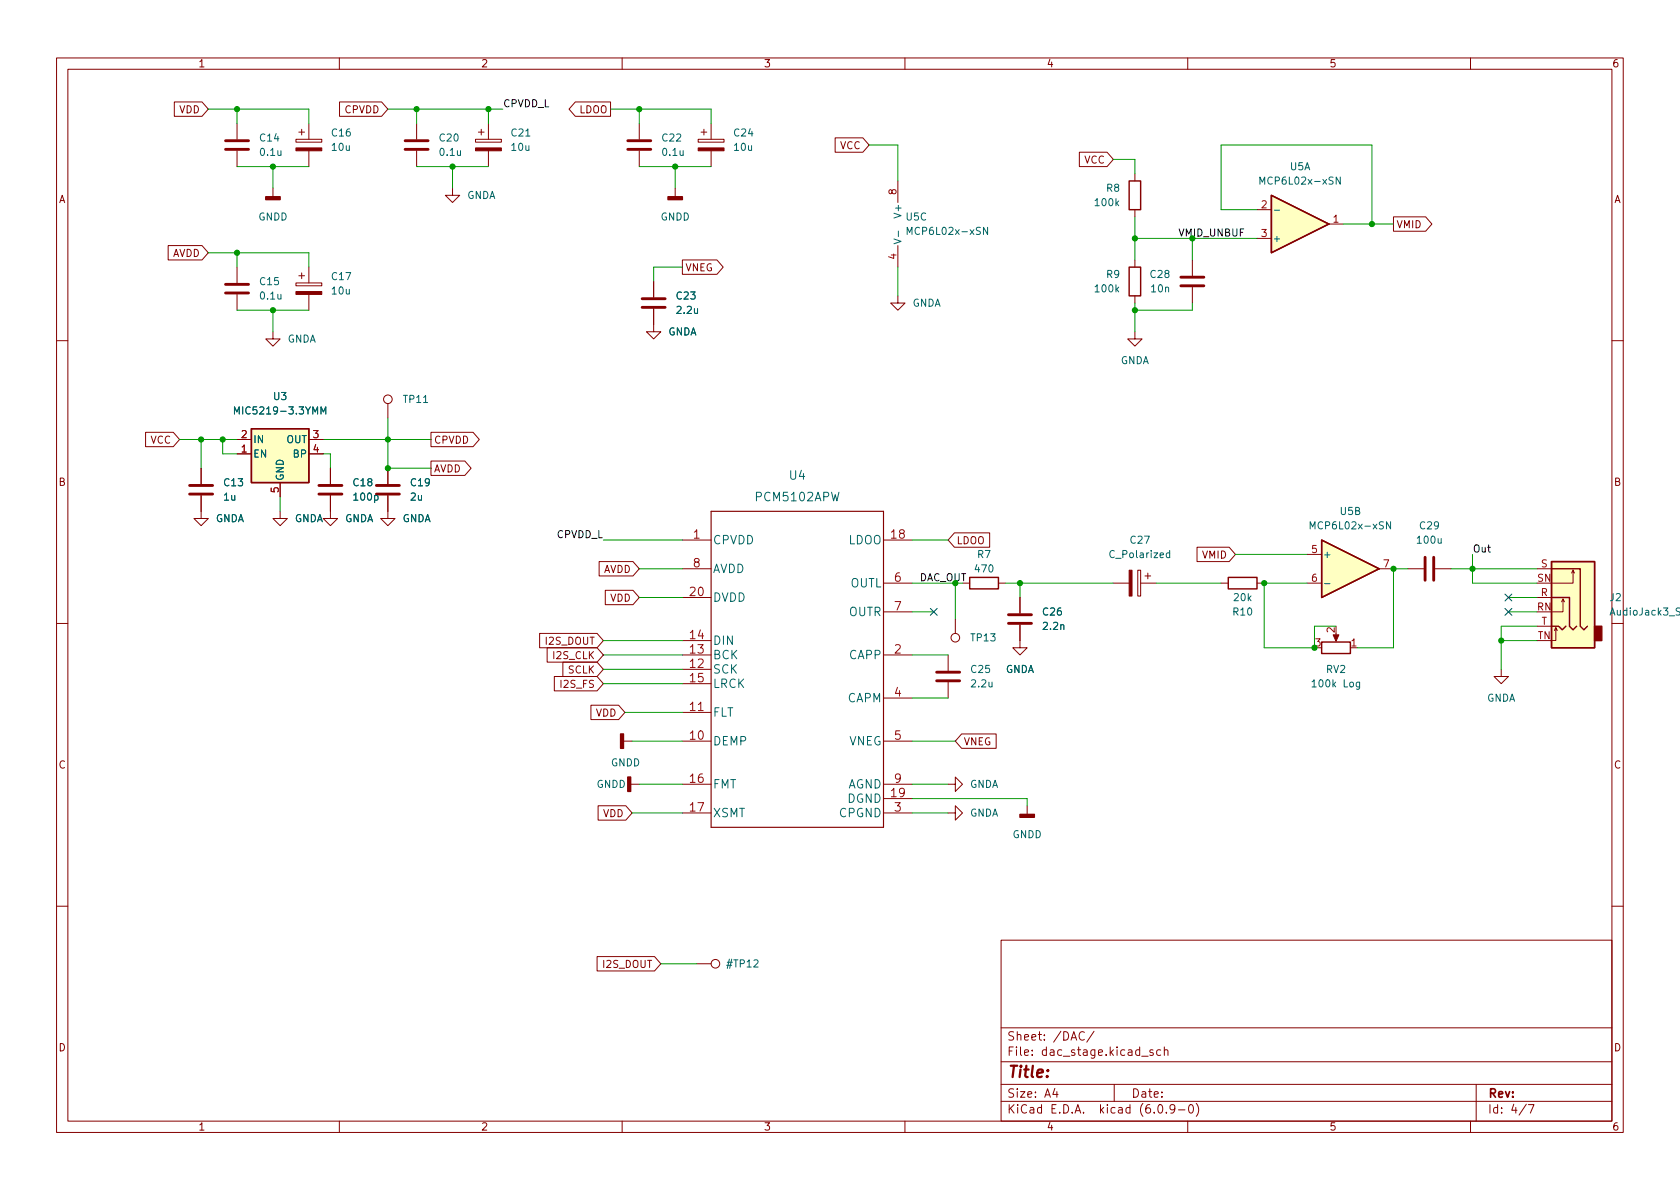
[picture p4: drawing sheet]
<svg xmlns="http://www.w3.org/2000/svg" width="297mm" height="210mm" viewBox="0 0 297 210" stroke-linecap="round" stroke-linejoin="round" font-family="sans-serif">
<g fill="none" stroke="#840000" stroke-width=".18">
<path d="M10 10.2h277v190.1h-277zM12 12.2h273v186.1h-273zM30.8 18h4.9l1.1 1.3-1.1 1.3h-4.9zM60 10.2v2M60 18h7.5l1.1 1.3-1.1 1.3h-7.5zM101.7 18h6.2v2.6h-6.2l-1.1-1.3zM110 10.2v2M160 10.2v2M210 10.2v2M260 10.2v2M41.9 21.8v2.8M41.9 26.7v2.8"/>
<path d="M48.3 33.3v1.5M52.3 24.6h4.6v.5h-4.6zM52.8 23.4h1M53.3 22.9v1M54.6 21.8v2.8M54.6 26.7v2.8M73.7 21.8v2.8M73.7 26.7v2.8M80 33.3v1.2h1.3l-1.3 1.3-1.3-1.3h1.3M84.1 24.6h4.5v.5h-4.5zM84.6 23.4h1M85.1 22.9v1"/>
<path d="M86.4 21.8v2.8M86.4 26.7v2.8M113 21.8v2.8M113 26.7v2.8M119.4 33.3v1.5M123.4 24.6h4.6v.5h-4.6zM124 23.4h1M124.5 22.9v1M125.7 21.8v2.8M125.7 26.7v2.8M147.7 24.4h4.9l1.1 1.2-1.1 1.3h-4.9zM158.7 32v3.8"/>
<path d="M190.8 26.9h4.9l1.1 1.3-1.1 1.3h-4.9zM200.7 30.7v1.3M200.7 37.1v1.2M222.2 37.1h2.6M234.9 39.6h2.6M246.4 38.3h5.7l1.1 1.3-1.1 1.3h-5.7zM29.7 43.4h6l1.1 1.3-1.1 1.3h-6zM41.9 47.2v2.8M41.9 52.1v2.8M48.3 58.7v1.2h1.2l-1.2 1.3-1.3-1.3h1.3M52.3 50h4.6v.5h-4.6zM52.8 48.8h1"/>
<path d="M53.3 48.3v1M54.6 47.2v2.8M54.6 52.1v2.8M115.6 54.6v4.1h1.2l-1.2 1.2-1.3-1.2h1.3M115.6 49.8v2.8M120.6 46h6.2l1.1 1.2-1.1 1.3h-6.2zM158.7 52.3v1.3h1.3l-1.3 1.3-1.2-1.3h1.2M158.7 43.4v3.8M200.7 58.7v1.2h-1.3l1.3 1.3 1.2-1.3h-1.2M200.7 46v1.2M200.7 52.3v1.3M210.8 46v2.8"/>
<path d="M210.8 50.8v2.8M222.2 42.2h2.6M10 60.2h2M25.7 76.4h4.9l1.1 1.3-1.1 1.3h-4.9zM41.9 77.7h2.5M54.6 77.7h2.5M68.6 71.4v2.5M76.2 76.4h7.4l1.2 1.3-1.2 1.3h-7.4zM285 60.2h2M35.6 87.6v4.1h1.2l-1.2 1.3-1.3-1.3h1.3M35.6 82.8v2.8M41.9 80.3h2.5"/>
<path d="M49.5 90.4v1.3h1.3l-1.3 1.3-1.2-1.3h1.2M49.5 85.3v2.6M54.6 80.3h2.5M58.4 87.6v4.1h1.3l-1.3 1.3-1.3-1.3h1.3M58.4 82.8v2.8M68.6 87.6v4.1h1.2l-1.2 1.3-1.3-1.3h1.3M68.6 82.8v2.8M76.2 81.5h6l1.1 1.3-1.1 1.3h-6zM105.9 99.3h6l1.1 1.3-1.1 1.2h-6zM120.6 95.5h5.1M156.2 95.5h5.1M168.8 94.2h6.2v2.6h-6.2l-1.2-1.3z"/>
<path d="M211.6 96.8h5.7l1.1 1.2-1.1 1.3h-5.7zM231.1 98h2.6M10 110.2h2M95.4 112h10.2l1.1 1.3-1.1 1.2h-10.2zM96.7 114.5h8.9l1.1 1.3-1.1 1.3h-8.9zM98 119.6h7.6l1.1 1.3-1.1 1.3h-7.6zM99.5 117.1h6.1l1.1 1.3-1.1 1.2h-6.1zM107 104.4h4.9l1.1 1.3-1.1 1.2h-4.9zM120.6 118.4h5.1M120.6 115.8h5.1M120.6 113.3h5.1M120.6 105.7h5.1"/>
<path d="M120.6 100.6h5.1M156.2 103.1h5.1M156.2 115.8h5.1M156.2 108.2h5.1M167.6 115.8v2.8M168.9 109.5v2.5M176.5 103.1h1.3M180.3 110.5v4h1.3l-1.3 1.3-1.2-1.3h1.2M180.3 105.7v2.8M196.8 103.1h2.8M201.2 100.8h.5v4.6h-.5zM201.7 103.1h2.8"/>
<path d="M202.4 101.8h1.1M202.9 101.3v1.1M215.9 103.1h1.3M222.2 103.1h1.3M231.1 103.1h2.6M236.2 112v1M243.8 100.6h2.6M248.9 100.6h2.8M253.7 100.6h2.8M265.4 118.4v1.2h-1.2l1.2 1.3 1.3-1.3h-1.3M271.8 105.7h2.5M271.8 100.6h2.5"/>
<path d="M271.8 110.7h2.5M275.1 111l-.3 .5M275.3 111.5l-.2-.5v2.3h-.8M276.4 105.9l-.3 .5M276.6 106.4l-.2-.5v2.3h-2.1M278.1 100.8l-.2 .5M278.4 101.3l-.3-.5v2.3h-3.8M285 110.2h2M104.5 124.7h4.9l1.1 1.3-1.1 1.2h-4.9zM110.2 131.1h1.6M111.5 138.7h1.5M120.6 131.1h5.1"/>
<path d="M120.6 126h5.1M120.6 120.9h5.1M120.6 138.7h5.1M156.2 131.1h5.1M156.2 138.7h5.1M156.2 123.4h5.1M167.6 138.7h1.3v-1.3l1.3 1.3-1.3 1.2v-1.2M167.6 120.6v2.8M170 129.8h6.1v2.5h-6.1l-1.1-1.2zM105.7 142.5h4.9l1.2 1.3-1.2 1.2h-4.9zM120.6 143.8h5.1M156.2 143.8h5.1"/>
<path d="M156.2 141.2h5.1M167.6 143.8h1.3v-1.3l1.3 1.3-1.3 1.2v-1.2M181.6 142.5v1.5M10 160.2h2M105.6 169.2h10.1l1.1 1.2-1.1 1.3h-10.1zM123.2 170.4h2.5M177 166.3h108v32h-108zM285 160.2h2M60 198.3v2M110 198.3v2M160 198.3v2M177 194.8h108"/>
<path d="M177 191.8h108M177 187.8h108M177 181.8h108M186.5 192.5l-.4 1h1M186.9 193v1M191.7 182.6a.6 .6 0 0 0-.7 0 .6 .6 0 0 0-.2 .7 .56 .56 0 0 0 .3 .6 .56 .56 0 0 0 .6-.1M193.4 182.4l-1.3 1.9M197 191.8v3M201.9 186.8h1.1M203.9 185.7l-.4-.1-.2 .2 .1 .3 .5 .1v.4h-.6M204.9 195.4l.2-.1a.81 .81 0 0 1 .6 .7 .81 .81 0 0 1-.3 .8h-.2a.81 .81 0 0 1-.6-.6 .81 .81 0 0 1 .3-.8zM205.2 185.7l-.4-.1-.3 .3v.4l.1 .3h.6"/>
<path d="M205.9 185.8l.2-.2 .3 .1 .1 .9M205.9 185.1v1.5M206.2 196.7v.1M207.7 196l-.3 .3h-.3l-.2-.3 .1-.6 .4-.1 .2 .2a.99 .99 0 0 1-.3 1.3h-.3M208.4 196.3h1.1M210 198.3v2M210.4 195.4l.1-.1a.81 .81 0 0 1 .6 .7 .81 .81 0 0 1-.3 .8h-.2a.81 .81 0 0 1-.5-.6 .81 .81 0 0 1 .3-.8zM211.5 195.1a1.72 1.72 0 0 1 0 2.3M260 198.3v2M261 191.8v6.5M269.9 195.3l-1.3 1.9M270.2 195.3h1l-.6 1.5"/>
<circle cx="68.6" cy="70.6" r=".76"/>
<circle cx="168.9" cy="112.8" r=".76"/>
<circle cx="126.5" cy="170.4" r=".76"/>
</g>
<g fill="none" stroke="#840000" stroke-width=".51">
<path d="M39.9 26.4h4M39.9 24.9h4M71.6 26.4h4.1M71.6 24.9h4.1M111 26.4h4.1M111 24.9h4.1M39.9 51.8h4M39.9 50.3h4M113.5 54.4h4.1M113.5 52.8h4.1M208.8 50.5h4.1M208.8 49h4.1"/>
<path d="M33.5 87.4h4.1M33.5 85.8h4.1M56.4 87.4h4.1M56.4 85.8h4.1M66.5 87.4h4.1M66.5 85.8h4.1M252 98.5v4.1M253.5 98.5v4.1M165.6 118.9h4.1M178.3 108.7h4.1M178.3 110.2h4.1M165.6 120.4h4.1"/>
</g>
<path d="M199.6 32h2.1v5.1h-2.1zM224.8 34.5l10.1 5.1-10.1 5.1zM199.6 47.2h2.1v5.1h-2.1zM44.4 75.8h10.2v9.5h-10.2zM233.7 95.5l10.1 5.1-10.1 5.1zM274.3 99.3h7.6v15.2h-7.6zM171.4 102.1h5.1v2h-5.1zM217.2 102.1h5v2h-5zM233.7 113.5h5.1v2.1h-5.1zM274.3 110.7h1.3l.6 .7 .7-.7M274.3 105.7h3.2v5l.6 .7 .7-.7M274.3 100.6h5.1v10.1l.6 .7 .7-.7" fill="none" stroke="#840000" stroke-width=".25"/>
<g fill="#840000" stroke="#840000" stroke-width=".25">
<path d="M47 34.8h2.5v.5h-2.5z"/>
<path d="M111 137.4h.5v2.5h-.5z"/>
<path d="M109.7 129.8h.5v2.5h-.5z"/>
<path d="M180.3 144h2.6v.5h-2.6z"/>
<path d="M118.1 34.8h2.5v.5h-2.5z"/>
<path d="M281.9 110.7h1.3v2.6h-1.3z"/>
</g>
<path d="M125.7 90.4h30.5v55.9h-30.5z" fill="none" stroke="#840000" stroke-width=".2"/>
<g fill="#840000" stroke="#840000" stroke-width=".18">
<path d="M52.3 51.6h4.6v.5h-4.6z"/>
<path d="M52.3 26.2h4.6v.5h-4.6z"/>
<path d="M123.4 26.2h4.6v.5h-4.6z"/>
<path d="M84.1 26.2h4.5v.5h-4.5z"/>
<path d="M235.7 112.3h1l-.5 1.1z"/>
<path d="M199.6 100.8h.6v4.6h-.6z"/>
</g>
<g fill="#ffffc2" stroke="#ffffc2" stroke-width=".18">
<path d="M44.4 75.8h10.2v9.5h-10.2z"/>
<path d="M274.3 99.3h7.6v15.2h-7.6z"/>
<path d="M224.8 34.5l10.1 5.1-10.1 5.1z"/>
<path d="M233.7 95.5l10.1 5.1-10.1 5.1z"/>
</g>
<g fill="none" stroke="#006464" stroke-width=".18">
<path d="M222.8 32.6v-1.3l.4 .9 .4-.9v1.3M225.3 37.2h1M237 31.3v1.3l-.7-1.3v1.3M158.1 42.3l1.2 .4-1.2 .4M158.8 40.9v.9M160.4 41.5v-1.3l.4 .9 .4-.9v1.3M174.6 40.2v1.3l-.7-1.3v1.3M41.5 73.2v-1.3l.4 .9 .4-.9v1.3M56.8 73.2v-1.3l.4 .9 .4-.9v1.3M206.8 97.8h-.4l-.2 .2 .1 .6h.5M206.8 97.3v1.3M231.7 93.5v-1.2l.4 .9 .4-.9v1.2"/>
<path d="M245.9 92.3v1.2l-.8-1.2v1.2M234.2 103.2h1M240.4 120.6v1.1l-.2 .2-.4-.1M240.4 120.7l-.4-.1-.2 .3 .1 .5h.5"/>
</g>
<g fill="none" stroke="#009600" stroke-width=".18">
<path d="M36.8 19.3h17.8v2.5M41.9 19.3v2.5M68.6 19.3h20.3M73.7 19.3v2.5M86.4 19.3v2.5M107.9 19.3h17.8v2.5M113 19.3v2.5M41.9 29.5h12.7M48.3 29.5v3.8M73.7 29.5h12.7M80 29.5v3.8M113 29.5h12.7"/>
<path d="M119.4 29.5v3.8M153.7 25.6h5v6.4M196.8 28.2h3.9v2.5M200.7 38.3v7.7M222.2 37.1h-6.3v-11.5h26.7v14M237.5 39.6h8.9M36.8 44.7h17.8v2.5M41.9 54.9h12.7M41.9 44.7v2.5M48.3 54.9v3.8M120.6 47.2h-5v2.6M158.7 47.2v5.1"/>
<path d="M200.7 53.6v5.1M200.7 42.2h21.5M210.8 42.2v3.8M210.8 53.6v1.3h-10.1M31.7 77.7h10.2M35.6 77.7v5.1M39.4 77.7v2.6h2.5M57.1 77.7h19.1M68.6 73.9v8.9h7.6M49.5 87.9v2.5M57.1 80.3h1.3v2.5M106.7 95.5h13.9"/>
<path d="M161.3 95.5h6.3M218.4 98h12.7M260.3 98v5.1h11.5M106.7 118.4h13.9M106.7 115.8h13.9M106.7 113.3h13.9M113 100.6h7.6M113 105.7h7.6M161.3 103.1h7.6v6.4M161.3 115.8h6.3M161.3 108.2h3.8M177.8 103.1h19"/>
<path d="M180.3 103.1v2.6M204.5 103.1h11.4M231.1 103.1h-7.6v11.4h8.9v-3.8h3.8M248.9 100.6h-2.5v13.9h-6.4M256.5 100.6h15.3M265.4 113.3h6.4M266.7 108.2h5.1M266.7 105.7h5.1M271.8 110.7h-6.4v7.7M106.7 120.9h13.9M110.5 126h10.1M111.8 131.1h8.8"/>
<path d="M113 138.7h7.6M161.3 131.1h7.6M161.3 123.4h6.3M161.3 138.7h6.3M111.8 143.8h8.8M161.3 143.8h6.3M161.3 141.2h20.3v1.3M116.8 170.4h6.4"/>
</g>
<path d="M164.5 107.6l1.2 1.2M165.7 107.6l-1.2 1.2M266.1 105l1.2 1.3M266.1 107.6l1.2 1.2M267.3 105l-1.2 1.3M267.3 107.6l-1.2 1.2" fill="none" stroke="#000084" stroke-width=".18"/>
<g fill="#009600" stroke="#009600" stroke-width=".18">
<circle cx="35.6" cy="77.7" r=".46"/>
<circle cx="39.4" cy="77.7" r=".46"/>
<circle cx="68.6" cy="77.7" r=".46"/>
<circle cx="68.6" cy="82.8" r=".46"/>
<circle cx="260.3" cy="100.6" r=".46"/>
<circle cx="180.3" cy="103.1" r=".46"/>
<circle cx="265.4" cy="113.3" r=".46"/>
<circle cx="246.4" cy="100.6" r=".46"/>
<circle cx="232.4" cy="114.5" r=".46"/>
<circle cx="223.5" cy="103.1" r=".46"/>
<circle cx="200.7" cy="42.2" r=".46"/>
<circle cx="242.6" cy="39.6" r=".46"/>
<circle cx="200.7" cy="54.9" r=".46"/>
<circle cx="86.4" cy="19.3" r=".46"/>
<circle cx="113" cy="19.3" r=".46"/>
<circle cx="119.4" cy="29.5" r=".46"/>
<circle cx="48.3" cy="29.5" r=".46"/>
<circle cx="73.7" cy="19.3" r=".46"/>
<circle cx="80" cy="29.5" r=".46"/>
<circle cx="48.3" cy="54.9" r=".46"/>
<circle cx="41.9" cy="19.3" r=".46"/>
<circle cx="41.9" cy="44.7" r=".46"/>
</g>
<text font-size="2.8" fill="#840000" x="178" y="190.6">Title:</text>
<g font-size="2.1" fill="#006464">
<text x="133.8" y="88.6">PCM5102APW</text>
<text x="139.6" y="84.8">U4</text>
<text x="126" y="96.2">CPVDD</text>
<text x="126" y="101.3">AVDD</text>
<text x="149.9" y="96.2">LDOO</text>
<text x="126" y="106.4">DVDD</text>
<text x="150.3" y="103.9">OUTL</text>
<text x="150" y="108.9">OUTR</text>
<text x="126" y="119.1">SCK</text>
<text x="126" y="116.6">BCK</text>
<text x="126" y="114">DIN</text>
<text x="150.2" y="116.6">CAPP</text>
<text x="126" y="121.6">LRCK</text>
<text x="149.8" y="124.2">CAPM</text>
<text x="126" y="131.8">DEMP</text>
<text x="126" y="126.7">FLT</text>
<text x="150" y="131.8">VNEG</text>
<text x="126" y="139.4">FMT</text>
<text x="149.8" y="142">DGND</text>
<text x="149.8" y="139.4">AGND</text>
<text x="126" y="144.5">XSMT</text>
<text x="148.4" y="144.5">CPGND</text>
</g>
<g font-size="2.1" fill="#a90000">
<text x="122.6" y="95.2">1</text>
<text x="157.6" y="95.2">18</text>
<text x="122.6" y="100.3">8</text>
<text x="122" y="105.4">20</text>
<text x="158.2" y="102.9">6</text>
<text x="158.2" y="107.9">7</text>
<text x="122" y="113">14</text>
<text x="122" y="118.1">12</text>
<text x="122" y="115.6">13</text>
<text x="158.2" y="115.6">2</text>
<text x="122" y="125.7">11</text>
<text x="122" y="120.6">15</text>
<text x="158.2" y="123.2">4</text>
<text x="122" y="130.8">10</text>
<text x="158.2" y="130.8">5</text>
<text x="122" y="138.4">16</text>
<text x="122" y="143.5">17</text>
<text x="157.6" y="141">19</text>
<text x="158.2" y="143.5">3</text>
<text x="158.2" y="138.4">9</text>
</g>
<g font-size="2.1" fill="#840000">
<text x="178" y="184">Sheet: /DAC/</text>
<text x="178" y="186.7">File: dac_stage.kicad_sch</text>
<text x="178" y="196.9">KiCad E.D.A. kicad (6.0.9-0)</text>
<text x="178" y="194.1">Size: A4</text>
<text x="200" y="194.1">Date:</text>
<text x="263" y="194.1">Rev:</text>
<text x="263" y="196.9">Id: 4/7</text>
</g>
<g font-size="1.8" fill="#840000">
<text x="35" y="11.9">1</text>
<text x="85" y="11.9">2</text>
<text x="135" y="11.9">3</text>
<text x="185" y="11.9">4</text>
<text x="235" y="11.9">5</text>
<text x="285" y="11.9">6</text>
<text x="31.7" y="20">VDD</text>
<text x="61" y="20">CPVDD</text>
<text x="102.4" y="20">LDOO</text>
<text x="148.5" y="26.4">VCC</text>
<text x="191.7" y="28.9">VCC</text>
<text x="10.3" y="35.9">A</text>
<text x="285.3" y="35.9">A</text>
<text x="246.9" y="40.3">VMID</text>
<text x="30.4" y="45.4">AVDD</text>
<text x="121.1" y="48">VNEG</text>
<text x="26.6" y="78.4">VCC</text>
<text x="76.7" y="83.5">AVDD</text>
<text x="76.7" y="78.4">CPVDD</text>
<text x="10.3" y="85.9">B</text>
<text x="285.3" y="85.9">B</text>
<text x="106.6" y="101.3">AVDD</text>
<text x="169.1" y="96.2">LDOO</text>
<text x="212.6" y="98.8">VMID</text>
<text x="107.9" y="106.4">VDD</text>
<text x="96.6" y="114">I2S_DOUT</text>
<text x="98" y="116.5">I2S_CLK</text>
<text x="100.4" y="119.1">SCLK</text>
<text x="99.4" y="121.6">I2S_FS</text>
<text x="105.3" y="126.7">VDD</text>
<text x="170.3" y="131.8">VNEG</text>
<text x="10.3" y="135.9">C</text>
<text x="285.3" y="135.9">C</text>
<text x="106.6" y="144.5">VDD</text>
<text x="106.8" y="171.2">I2S_DOUT</text>
<text x="10.3" y="185.9">D</text>
<text x="285.3" y="185.9">D</text>
<text x="35" y="199.9">1</text>
<text x="85" y="199.9">2</text>
<text x="135" y="199.9">3</text>
<text x="185" y="199.9">4</text>
<text x="235" y="199.9">5</text>
<text x="285" y="199.9">6</text>
</g>
<g font-size="1.8" fill="#0f0f0f">
<text x="88.9" y="18.9">CPVDD_L</text>
<text x="98.4" y="95.1">CPVDD_L</text>
<text x="260.3" y="97.7">Out</text>
</g>
<g font-size="1.8" fill="#006464">
<text x="46" y="25">C14</text>
<text x="46.1" y="27.6">0.1u</text>
<text x="58.7" y="24.1">C16</text>
<text x="58.8" y="26.7">10u</text>
<text x="77.8" y="25">C20</text>
<text x="77.9" y="27.6">0.1u</text>
<text x="90.5" y="24.1">C21</text>
<text x="90.5" y="26.7">10u</text>
<text x="117.1" y="25">C22</text>
<text x="117.2" y="27.6">0.1u</text>
<text x="129.8" y="24.1">C24</text>
<text x="129.9" y="26.7">10u</text>
<text x="82.5" y="35.2">GNDA</text>
<text x="195.7" y="33.9">R8</text>
<text x="223.4" y="32.6">MCP6L02x-xSN</text>
<text x="228.1" y="30.1">U5A</text>
<text x="45.7" y="39">GNDD</text>
<text x="116.8" y="39">GNDD</text>
<text x="159.4" y="38.1" transform="rotate(-90 159.4 38.1)">V+</text>
<text x="160.2" y="39">U5C</text>
<text x="161" y="41.5">MCP6L02x-xSN</text>
<text x="193.7" y="36.4">100k</text>
<text x="224.9" y="42.8">+</text>
<text x="46" y="50.4">C15</text>
<text x="46.1" y="53">0.1u</text>
<text x="58.7" y="49.5">C17</text>
<text x="58.8" y="52.1">10u</text>
<text x="119.7" y="53">C23</text>
<text x="193.7" y="51.7">100k</text>
<text x="195.7" y="49.1">R9</text>
<text x="203.5" y="49.1">C28</text>
<text x="203.6" y="51.7">10n</text>
<text x="118.1" y="59.3">GNDA</text>
<text x="119.8" y="55.5">2.2u</text>
<text x="161.2" y="54.2">GNDA</text>
<text x="50.8" y="60.6">GNDA</text>
<text x="198.1" y="64.4">GNDA</text>
<text x="48.4" y="70.7">U3</text>
<text x="71.4" y="71.2">TP11</text>
<text x="42.4" y="73.3">MIC5219-3.3YMM</text>
<text x="44.7" y="80.9">EN</text>
<text x="44.7" y="78.4">IN</text>
<text x="50.6" y="78.4">OUT</text>
<text x="51.9" y="80.9">BP</text>
<text x="39.6" y="88.5">1u</text>
<text x="39.7" y="86">C13</text>
<text x="50.2" y="85.1" transform="rotate(-90 50.2 85.1)">GND</text>
<text x="62.5" y="86">C18</text>
<text x="62.7" y="88.5">100p</text>
<text x="72.6" y="88.5">2u</text>
<text x="72.7" y="86">C19</text>
<text x="38.1" y="92.3">GNDA</text>
<text x="52" y="92.3">GNDA</text>
<text x="60.9" y="92.3">GNDA</text>
<text x="71.1" y="92.3">GNDA</text>
<text x="232.3" y="93.6">MCP6L02x-xSN</text>
<text x="237" y="91.1">U5B</text>
<text x="251.1" y="93.6">C29</text>
<text x="172.5" y="101.2">470</text>
<text x="172.9" y="98.7">R7</text>
<text x="196.5" y="98.7">C_Polarized</text>
<text x="199.9" y="96.1">C27</text>
<text x="233.8" y="98.7">+</text>
<text x="250.7" y="96.1">100u</text>
<text x="218.2" y="106.3">20k</text>
<text x="284.7" y="106.3">J2</text>
<text x="171.7" y="113.4">TP13</text>
<text x="184.5" y="108.8">C26</text>
<text x="184.5" y="111.4">2.2n</text>
<text x="218.1" y="108.8">R10</text>
<text x="285.1" y="108.8">AudioJack3_Swi</text>
<text x="171.8" y="119">C25</text>
<text x="177.7" y="119">GNDA</text>
<text x="234.5" y="119">RV2</text>
<text x="171.8" y="121.5">2.2u</text>
<text x="232.4" y="121.5">100k Log</text>
<text x="262.8" y="124.1">GNDA</text>
<text x="108" y="135.5">GNDD</text>
<text x="105.5" y="139.3">GNDD</text>
<text x="171.4" y="139.3">GNDA</text>
<text x="171.4" y="144.4">GNDA</text>
<text x="179" y="148.2">GNDD</text>
<text x="128.7" y="171.1">#TP12</text>
</g>
<g font-size="1.8" fill="#a90000">
<text x="158.5" y="34.4" transform="rotate(-90 158.5 34.4)">8</text>
<text x="223" y="36.8">2</text>
<text x="223" y="41.9">3</text>
<text x="235.7" y="39.4">1</text>
<text x="158.5" y="45.8" transform="rotate(-90 158.5 45.8)">4</text>
<text x="42.7" y="77.5">2</text>
<text x="55.4" y="77.5">3</text>
<text x="42.7" y="80">1</text>
<text x="55.4" y="80">4</text>
<text x="49.3" y="87.1" transform="rotate(-90 49.3 87.1)">5</text>
<text x="231.9" y="97.8">5</text>
<text x="244.6" y="100.3">7</text>
<text x="272.5" y="100.3">S</text>
<text x="231.9" y="102.9">6</text>
<text x="271.8" y="107.9">RN</text>
<text x="271.8" y="102.9">SN</text>
<text x="272.4" y="105.4">R</text>
<text x="236" y="111.9" transform="rotate(-90 236 111.9)">2</text>
<text x="271.9" y="113">TN</text>
<text x="272.5" y="110.5">T</text>
<text x="232.6" y="114.3">3</text>
<text x="238.9" y="114.3">1</text>
</g>
<g font-size="1.8" fill="#009600">
<text x="208.3" y="41.8">VMID_UNBUF</text>
<text x="162.6" y="102.8">DAC_OUT</text>
</g>
</svg>
